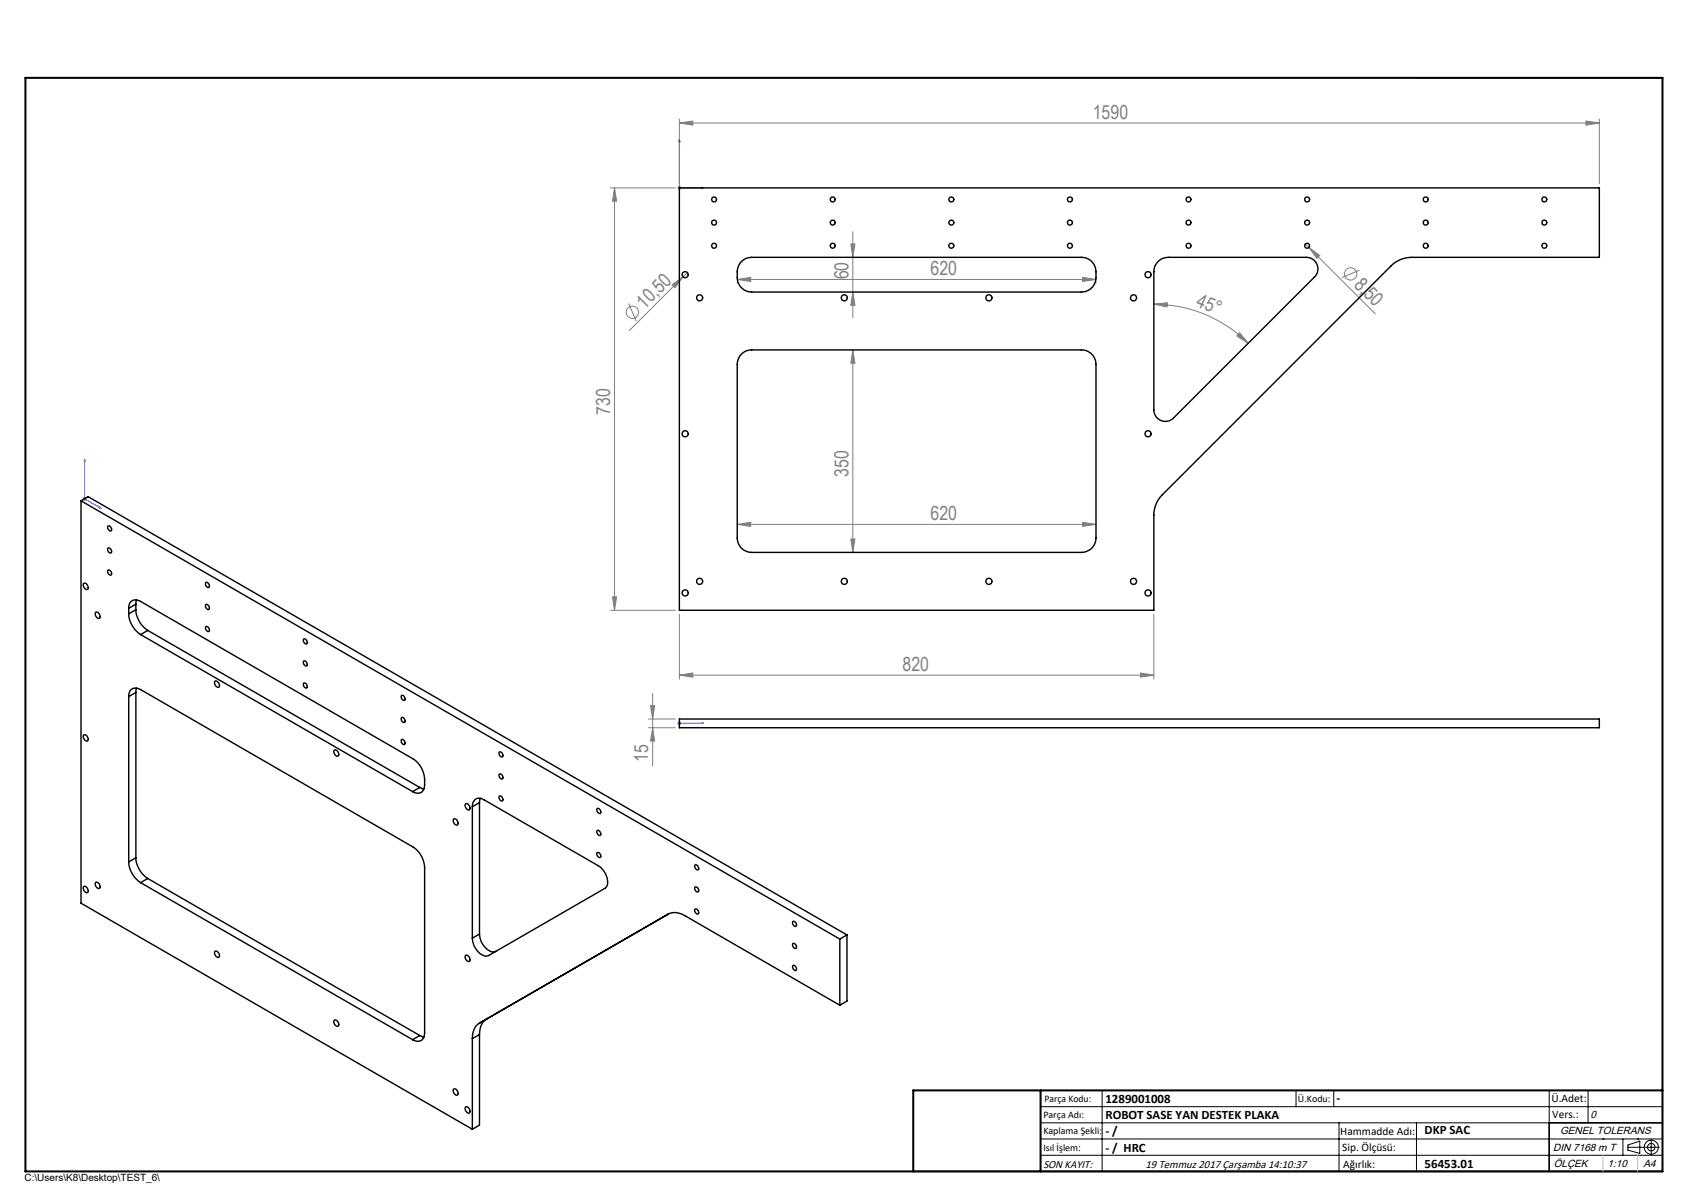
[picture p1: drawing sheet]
<svg xmlns="http://www.w3.org/2000/svg" width="420mm" height="297mm" viewBox="0 0 420 297" stroke-linecap="round" stroke-linejoin="round" font-family="sans-serif">
<g fill="none" stroke="#808080" stroke-width=".25">
<path d="M167.7 30.4l3.4-.5v1zM167.7 29.4v16M167.7 30.4h227.2M391.6 29.9l3.3 .5-3.3 .5zM394.9 29.4v16M150.7 46.4h16.1M151.7 46.4l.6 3.3h-1.1zM151.7 46.4v104.3M167.3 46.4h.9M167.4 46l.7 .7M167.7 45.9v1M168.1 46l-.7 .7"/>
<path d="M210.6 57.2v21.3M155.2 74.9l1.9 4.4M165.9 70.3l2.8-2-2 2.7zM169.7 67.3l-14.3 14.3M182 69l3.3-.5v1zM182 69.5v.5M182 69h88.6M210.1 60.2h1l-.5 3.3zM210.6 72.1l.5 3.3h-1zM267.3 68.5l3.3 .5-3.3 .5zM270.6 69.5v.5M284.9 75.1l3.3-.3-.1 1z"/>
<path d="M284.9 75.1a33 33 0 0 1 23.3 9.7M322.3 60.3l17.3 17.2M323.2 61.1l2.7 2-.7 .7zM335.7 66.7l-4.3 1.8M210.6 86.4l.5 3.3h-1zM210.6 86.4v50M306.1 82.2l2.1 2.6-2.8-1.9zM20.4 123.2h1M20.5 122.8l.7 .7M20.9 122.7v.9M21.2 122.8l-.7 .7M182 129.5l3.3-.6v1.1z"/>
<path d="M182 129.5h88.6M210.1 133.1h1l-.5 3.3zM267.3 128.9l3.3 .6-3.3 .5zM150.7 150.7h16.1M151.2 147.4h1.1l-.6 3.3zM167.7 151.7v16M284.9 151.7v16M160.1 177.5h6.7M160.1 179.7h6.7M160.6 174.2h1l-.5 3.3zM161.1 179.7l.5 3.2h-1zM161.1 171.2v17.9"/>
<path d="M167.3 178.6h.9M167.4 178.2l.7 .7M167.7 166.7l3.4-.5v1zM167.7 166.7h117.2M167.7 178.1v1M168.1 178.2l-.7 .7M281.6 166.2l3.3 .5-3.3 .5z"/>
<circle cx="156.2" cy="77.1" r="1.52"/>
<circle cx="333.5" cy="67.6" r="1.53"/>
</g>
<g fill="none" stroke="#000" stroke-width=".25">
<path d="M350.2 19.2h60.3v12.6M256.9 273.2h153.6M256.9 277.2h153.6M272.1 269.2v20M320 269.2v4M329.3 269.2v4M330.6 277.2v12M349.7 277.2v12M382.5 269.2v20M392.1 269.2v8M256.9 281.2h153.6M256.9 285.2h153.6"/>
<path d="M395.8 281.2h.1M400.7 281.2v4M402 283.2h7.7M402 282.7l2.9-1v3.1l-2.9-.9zM404.4 281.2h.1M407.7 281.3v3.8"/>
<circle cx="407.7" cy="283.2" r=".93"/>
<circle cx="407.7" cy="283.2" r="1.74"/>
</g>
<path d="M167.7 34.4l.2 .6h-.3zM167.7 34.4v12h6M173.1 46.2l.6 .2-.6 .1zM20.9 113.3l.1 .6-.2-.1zM20.9 113.3v9.9l4.2 2.4M24.7 125.2l.4 .4-.4-.1zM167.6 178.6h.3zM167.7 178.6h.1M167.7 178.6h6M173.7 178.6h-.6h.6" fill="none" stroke="#00f" stroke-width=".25"/>
<path d="M410.5 277.2h-28v12M225.5 289.2h185" fill="none" stroke="#000" stroke-width=".35"/>
<path d="M6.3 19.2h404.2v270h-404.2zM256.9 269.2v20M410.5 269.2h-185v20" fill="none" stroke="#000" stroke-width=".5"/>
<path d="M392.1 281.2h.1M395.8 285.2v4M404.4 285.2v4" fill="none" stroke="#c0c0c0" stroke-width=".25"/>
<g fill="#00f">
<path d="M173.1 46.2l.6 .2-.6 .1zM167.7 34.4l.2 .6h-.3z"/>
<path d="M173.1 178.6h.6zM167.6 178.6h.3z"/>
<path d="M24.7 125.2l.4 .4-.4-.1zM20.9 113.3l.1 .6-.2-.1z"/>
</g>
<g fill="#808080">
<path d="M165.9 70.3l2.8-2-2 2.7z"/>
<path d="M323.2 61.1l2.7 2-.7 .7z"/>
<path d="M306.1 82.2l2.1 2.6-2.8-1.9zM284.9 75.1l3.3-.3-.1 1z"/>
<path d="M391.6 29.9l3.3 .5-3.3 .5zM167.7 30.4l3.4-.5v1z"/>
<path d="M182 69l3.3-.5v1zM267.3 68.5l3.3 .5-3.3 .5zM167.7 166.7l3.4-.5v1zM281.6 166.2l3.3 .5-3.3 .5z"/>
<path d="M182 129.5l3.3-.6v1.1zM267.3 128.9l3.3 .6-3.3 .5z"/>
<path d="M151.7 46.4l.6 3.3h-1.1zM151.2 147.4h1.1l-.6 3.3zM210.1 60.2h1l-.5 3.3zM210.6 72.1l.5 3.3h-1zM210.6 86.4l.5 3.3h-1zM210.1 133.1h1l-.5 3.3zM160.6 174.2h1l-.5 3.3zM161.1 179.7l.5 3.2h-1z"/>
</g>
<g fill="none" stroke="#000" stroke-width=".35">
<path d="M167.7 46.4h227.2v17.1h-46.3a7.1 7.1 0 0 0-5.1 2.1l-56.5 56.6a7.1 7.1 0 0 0-2.1 5v23.5h-117.2zM183.2 64.4l1.1-.7 1.3-.2h81.4a3.5 3.5 0 0 1 3.6 3.6v1.4a3.6 3.6 0 0 1-3.6 3.6h-81.4a3.6 3.6 0 0 1-3.6-3.6l.1-2.3 .4-.8zM286.1 64.4l1.1-.7 1.3-.2h34a2.86 2.86 0 0 1 2.7 1.8 2.86 2.86 0 0 1-.6 3.1l-34.8 34.8a2.84 2.84 0 0 1-3.1 .6 2.84 2.84 0 0 1-1.8-2.6v-34.5l.4-1.3zM183.2 87.3l.7-.5 1.3-.4h81.8a3.5 3.5 0 0 1 3.6 3.6v42.8a3.6 3.6 0 0 1-3.6 3.6h-81.4a3.5 3.5 0 0 1-3.6-3.6v-42.8l.3-1.3zM20 123.6v99.4l96.6 55.8M20 123.6l187.4 108.2M20 123.6l1.8-1 187.3 108.2M26.6 135.4a.67 .67 0 0 1 .8 .3 .67 .67 0 0 1-.2 .9 1.02 1.02 0 0 1-.6-1.2zM26.6 130a.71 .71 0 0 1 .8 .2 .71 .71 0 0 1 0 .9 .9 .9 0 0 1-.8-1.1zM20.6 144.1a.9 .9 0 0 1 1 .4 .9 .9 0 0 1-.1 1.1 1.18 1.18 0 0 1-.9-1.5zM23.7 151.1a1.02 1.02 0 0 1 .9 1.5 1.01 1.01 0 0 1-.9-1.5zM26.6 140.8a.73 .73 0 0 1 .8 .3 .73 .73 0 0 1 0 .9 .91 .91 0 0 1-.8-1.2z"/>
<path d="M31.8 151.5a6.6 6.6 0 0 0 2.9 5.2M31.8 150.2a1.8 1.8 0 0 1 .9-1.9 1.8 1.8 0 0 1 2 .2l67.2 38.8a6.4 6.4 0 0 1 2.9 5.1v1.3a1.8 1.8 0 0 1-.8 2 1.8 1.8 0 0 1-2.1-.3M31.8 150.2v1.3M33.5 150.5a6.6 6.6 0 0 0 3 5.1M33.5 149.2l-1.7 1M33.5 150.5l-1.7 1M33.5 149.2v1.3M33.7 148.1l-.2 1.1M34.7 156.7l67.2 38.7M36.5 155.6l-1.8 1.1M36.5 155.6l67.1 38.8M50.8 149.3a.73 .73 0 0 1 .8 .3 .73 .73 0 0 1-.1 .9 .91 .91 0 0 1-.7-1.2z"/>
<path d="M50.8 143.8a.72 .72 0 0 1 .8 .4 .72 .72 0 0 1-.2 .9 .9 .9 0 0 1-.6-1.3zM50.8 154.7a.78 .78 0 0 1 .8 .4 .78 .78 0 0 1-.1 .8 .85 .85 0 0 1-.7-1.2zM74.9 157.8a.67 .67 0 0 1 .8 .3 .67 .67 0 0 1-.1 .9 .93 .93 0 0 1-.7-1.2zM31.8 172a1.8 1.8 0 0 1 .8-1.9 1.8 1.8 0 0 1 2.1 .1l67.2 38.9a6.4 6.4 0 0 1 2.9 5v40.9a1.8 1.8 0 0 1-.8 1.9 1.8 1.8 0 0 1-2.1-.2M31.8 172v40.8M33.5 171v40.8M33.5 171l-1.7 1M33.7 169.9l-.2 1.1M53.1 168.1a1.02 1.02 0 0 1 .9 1.5 1.01 1.01 0 0 1-.9-1.5zM75 163.2a.78 .78 0 0 1 .8 .4 .78 .78 0 0 1-.1 .8 .85 .85 0 0 1-.7-1.2zM75 168.6a.73 .73 0 0 1 .7 .5 .73 .73 0 0 1-.1 .8 .9 .9 0 0 1-.6-1.3zM99.2 177.1a.73 .73 0 0 1 .7 .5 .73 .73 0 0 1-.2 .8 .9 .9 0 0 1-.5-1.3z"/>
<path d="M99.2 171.7a.78 .78 0 0 1 .7 .4 .78 .78 0 0 1-.1 .8 .85 .85 0 0 1-.6-1.2zM167.7 177.5h227.2v2.2h-227.2zM20.6 181.5a.92 .92 0 0 1 1 .2 .92 .92 0 0 1 .2 1 .63 .63 0 0 1-.8 .2 .63 .63 0 0 1-.4-.7zM82.6 185.2a.95 .95 0 0 1 .9 .5 .95 .95 0 0 1-.1 1 1.07 1.07 0 0 1-.8-1.5zM99.2 182.6a.71 .71 0 0 1 .7 .4 .71 .71 0 0 1-.2 .8 .87 .87 0 0 1-.5-1.2zM103.6 194.4l1.1 .4M103.6 194.4l-1.7 1M114.9 198.5a.92 .92 0 0 1 .9 .3 .92 .92 0 0 1 .2 .9 .56 .56 0 0 1-.6 .2 .56 .56 0 0 1-.4-.5zM116.6 199.2a1.78 1.78 0 0 1 .9-1.9 1.78 1.78 0 0 1 2.1 .2l28.1 16.2a4.5 4.5 0 0 1 2.1 5.2l-.4 .4-28.8 16.6a2.82 2.82 0 0 1-3.2-1.8l-.6-1.2-.2-1.3M116.6 199.2v32.4M118.4 198.2l-1.8 1M118.4 198.2v32.4"/>
<path d="M118.6 197.1l-.2 1.1M123.3 191.2a.68 .68 0 0 1 .8 .3 .68 .68 0 0 1-.2 .8 .93 .93 0 0 1-.6-1.1zM123.3 196.5a.78 .78 0 0 1 .8 .4 .78 .78 0 0 1-.1 .9 .85 .85 0 0 1-.7-1.3zM123.3 185.6a.73 .73 0 0 1 .8 .5 .73 .73 0 0 1-.2 .8 .9 .9 0 0 1-.6-1.3zM147.4 199.7a.73 .73 0 0 1 .8 .3 .73 .73 0 0 1 0 .8 .91 .91 0 0 1-.8-1.1zM20.7 218.8a.98 .98 0 0 1 .9 .6 .98 .98 0 0 1-.1 1 1.1 1.1 0 0 1-.8-1.6zM23.6 217.9a.92 .92 0 0 1 .9 .3 .92 .92 0 0 1 .2 .9 .56 .56 0 0 1-.6 .2 .56 .56 0 0 1-.4-.5zM31.8 212.8a6.6 6.6 0 0 0 2.9 5.1M33.5 211.8a6.6 6.6 0 0 0 3 5.1M33.5 211.8l-1.7 1M34.7 217.9l67.2 38.8M36.5 216.9l-1.8 1"/>
<path d="M36.5 216.9l67.1 38.8M112 202.2a.9 .9 0 0 1 .9 .5 .9 .9 0 0 1-.1 1 1.18 1.18 0 0 1-.8-1.5zM147.4 205.1a.71 .71 0 0 1 .8 .3 .71 .71 0 0 1 0 .9 .9 .9 0 0 1-.8-1.2zM147.4 210.6a.67 .67 0 0 1 .8 .3 .67 .67 0 0 1-.2 .8 1.02 1.02 0 0 1-.6-1.1zM171.6 219.1a.72 .72 0 0 1 .8 .3 .72 .72 0 0 1-.1 .8 .86 .86 0 0 1-.7-1.1zM171.6 213.6a.72 .72 0 0 1 .8 .3 .72 .72 0 0 1-.1 .9 .9 .9 0 0 1-.7-1.2zM53.1 234.8a1.01 1.01 0 0 1 .9 1.6 1.02 1.02 0 0 1-.9-1.6zM114.9 235.9a.92 .92 0 0 1 1 .4 .92 .92 0 0 1 0 1 1.06 1.06 0 0 1-1-1.4zM118.4 230.6a4.6 4.6 0 0 0 3.5 4.4l.5-.1M118.4 230.6l-1.8 1M171.6 224.5a.73 .73 0 0 1 .8 .3 .73 .73 0 0 1-.1 .9 .91 .91 0 0 1-.7-1.2zM195.7 233a.73 .73 0 0 1 .8 .3 .73 .73 0 0 1 0 .9 .91 .91 0 0 1-.8-1.2z"/>
<path d="M195.8 238.4a.78 .78 0 0 1 .8 .4 .78 .78 0 0 1-.1 .8 .85 .85 0 0 1-.7-1.2zM195.8 227.5a.79 .79 0 0 1 .7 1.2 .83 .83 0 0 1-.7-1.2zM207.4 231.8v16.4M209.1 230.8v16.4l-1.7 1M209.1 230.8l-1.7 1M82.6 251.8a.95 .95 0 0 1 .9 .6 .95 .95 0 0 1-.1 1 1.07 1.07 0 0 1-.8-1.6zM103.6 255.7l1.1 .3M103.6 255.7l-1.7 1M116.6 256.4v22.4M118.4 252.6a4.2 4.2 0 0 0-1.8 3.8M118.4 252.6l1.7-1a4.2 4.2 0 0 0-1.7 3.8M118.4 255.4v22.4l-1.8 1"/>
<path d="M118.4 255.4l-1.8 1M207.4 248.2l-38.2-22.1a4.4 4.4 0 0 0-4.2-.4l-46.6 26.9M112 268.9a.9 .9 0 0 1 .9 .5 .9 .9 0 0 1-.1 1 1.15 1.15 0 0 1-.8-1.5zM114.9 273.4a.92 .92 0 0 1 1 .3 .92 .92 0 0 1 0 1.1 1.06 1.06 0 0 1-1-1.4z"/>
<circle cx="176.3" cy="49.2" r=".61"/>
<circle cx="176.3" cy="55" r=".61"/>
<circle cx="205.6" cy="49.2" r=".6"/>
<circle cx="205.6" cy="55" r=".6"/>
<circle cx="234.9" cy="49.2" r=".61"/>
<circle cx="234.9" cy="55" r=".61"/>
<circle cx="264.2" cy="49.2" r=".61"/>
<circle cx="264.2" cy="55" r=".61"/>
<circle cx="293.5" cy="49.2" r=".61"/>
<circle cx="293.5" cy="55" r=".61"/>
<circle cx="322.7" cy="49.2" r=".61"/>
<circle cx="322.7" cy="55" r=".61"/>
<circle cx="352" cy="49.2" r=".61"/>
<circle cx="352" cy="55" r=".61"/>
<circle cx="381.3" cy="49.2" r=".61"/>
<circle cx="381.3" cy="55" r=".61"/>
<circle cx="169.2" cy="67.8" r=".75"/>
<circle cx="172.7" cy="73.5" r=".75"/>
<circle cx="176.3" cy="60.7" r=".61"/>
<circle cx="205.6" cy="60.7" r=".6"/>
<circle cx="208.5" cy="73.5" r=".74"/>
<circle cx="234.9" cy="60.7" r=".61"/>
<circle cx="244.2" cy="73.5" r=".75"/>
<circle cx="264.2" cy="60.7" r=".61"/>
<circle cx="279.9" cy="73.5" r=".75"/>
<circle cx="283.4" cy="67.8" r=".75"/>
<circle cx="293.5" cy="60.7" r=".61"/>
<circle cx="322.7" cy="60.7" r=".61"/>
<circle cx="352" cy="60.7" r=".61"/>
<circle cx="381.3" cy="60.7" r=".61"/>
<circle cx="169.2" cy="107.1" r=".75"/>
<circle cx="283.4" cy="107.1" r=".75"/>
<circle cx="169.2" cy="146.4" r=".75"/>
<circle cx="172.7" cy="143.5" r=".75"/>
<circle cx="208.5" cy="143.5" r=".74"/>
<circle cx="244.2" cy="143.5" r=".75"/>
<circle cx="279.9" cy="143.5" r=".75"/>
<circle cx="283.4" cy="146.4" r=".75"/>
</g>
<g font-size="4.8" fill="#808080">
<text x="269.8" y="29.3">1590</text>
<text x="209.5" y="69" transform="rotate(-90 209.5 69)">60</text>
<text x="229.7" y="67.9">620</text>
<text x="334.1" y="70.6" transform="rotate(45 334.1 70.6)">8,50</text>
<text x="159.1" y="76.5" transform="rotate(-45 159.1 76.5)">10,50</text>
<text x="295.1" y="75.4" transform="rotate(23 295.1 75.4)">45°</text>
<text x="150.7" y="102.4" transform="rotate(-90 150.7 102.4)">730</text>
<text x="209.5" y="117.7" transform="rotate(-90 209.5 117.7)">350</text>
<text x="229.7" y="128.4">620</text>
<text x="222.8" y="165.6">820</text>
<text x="160.1" y="188" transform="rotate(-90 160.1 188)">15</text>
</g>
<g font-size="3.2">
<text x="272.9" y="272.3">1289001008</text>
<text x="330" y="272.2">-</text>
<text x="272.9" y="280.3">- /</text>
<text x="272.9" y="276.3">ROBOT SASE YAN DESTEK PLAKA</text>
<text x="351.8" y="280">DKP SAC</text>
<text x="272.9" y="284.4">- / HRC</text>
<text x="351.8" y="288.3">56453.01</text>
</g>
<g font-size="2.8">
<text x="383" y="272.2">Ü.Adet:</text>
<text x="330.9" y="280.3">Hammadde Adı:</text>
<text x="383.3" y="276">Vers.:</text>
<text x="331.4" y="284.3">Sip. Ölçüsü:</text>
<text x="257.6" y="288.3">SON KAYIT:</text>
<text x="282.8" y="288.3">19 Temmuz 2017 Çarşamba 14:10:37</text>
<text x="331.6" y="288.3">Ağırlık:</text>
</g>
<g font-size="2.6">
<text x="392.8" y="276">0</text>
<text x="385.2" y="279.9">GENEL TOLERANS</text>
<text x="383.5" y="284">DIN 7168 m T</text>
<text x="383.6" y="288.1">ÖLÇEK</text>
<text x="396.9" y="288.1">1:10</text>
<text x="405.8" y="288.1">A4</text>
</g>
<g font-size="2.5">
<text x="257.9" y="272">Parça Kodu:</text>
<text x="320.5" y="272">Ü.Kodu:</text>
<text x="257.6" y="280">Kaplama Şekli:</text>
<text x="257.6" y="276">Parça Adı:</text>
<text x="257.6" y="284.1">Isıl İşlem:</text>
<text x="6.1" y="291.6">C:\Users\K8\Desktop\TEST_6\</text>
</g>
</svg>
